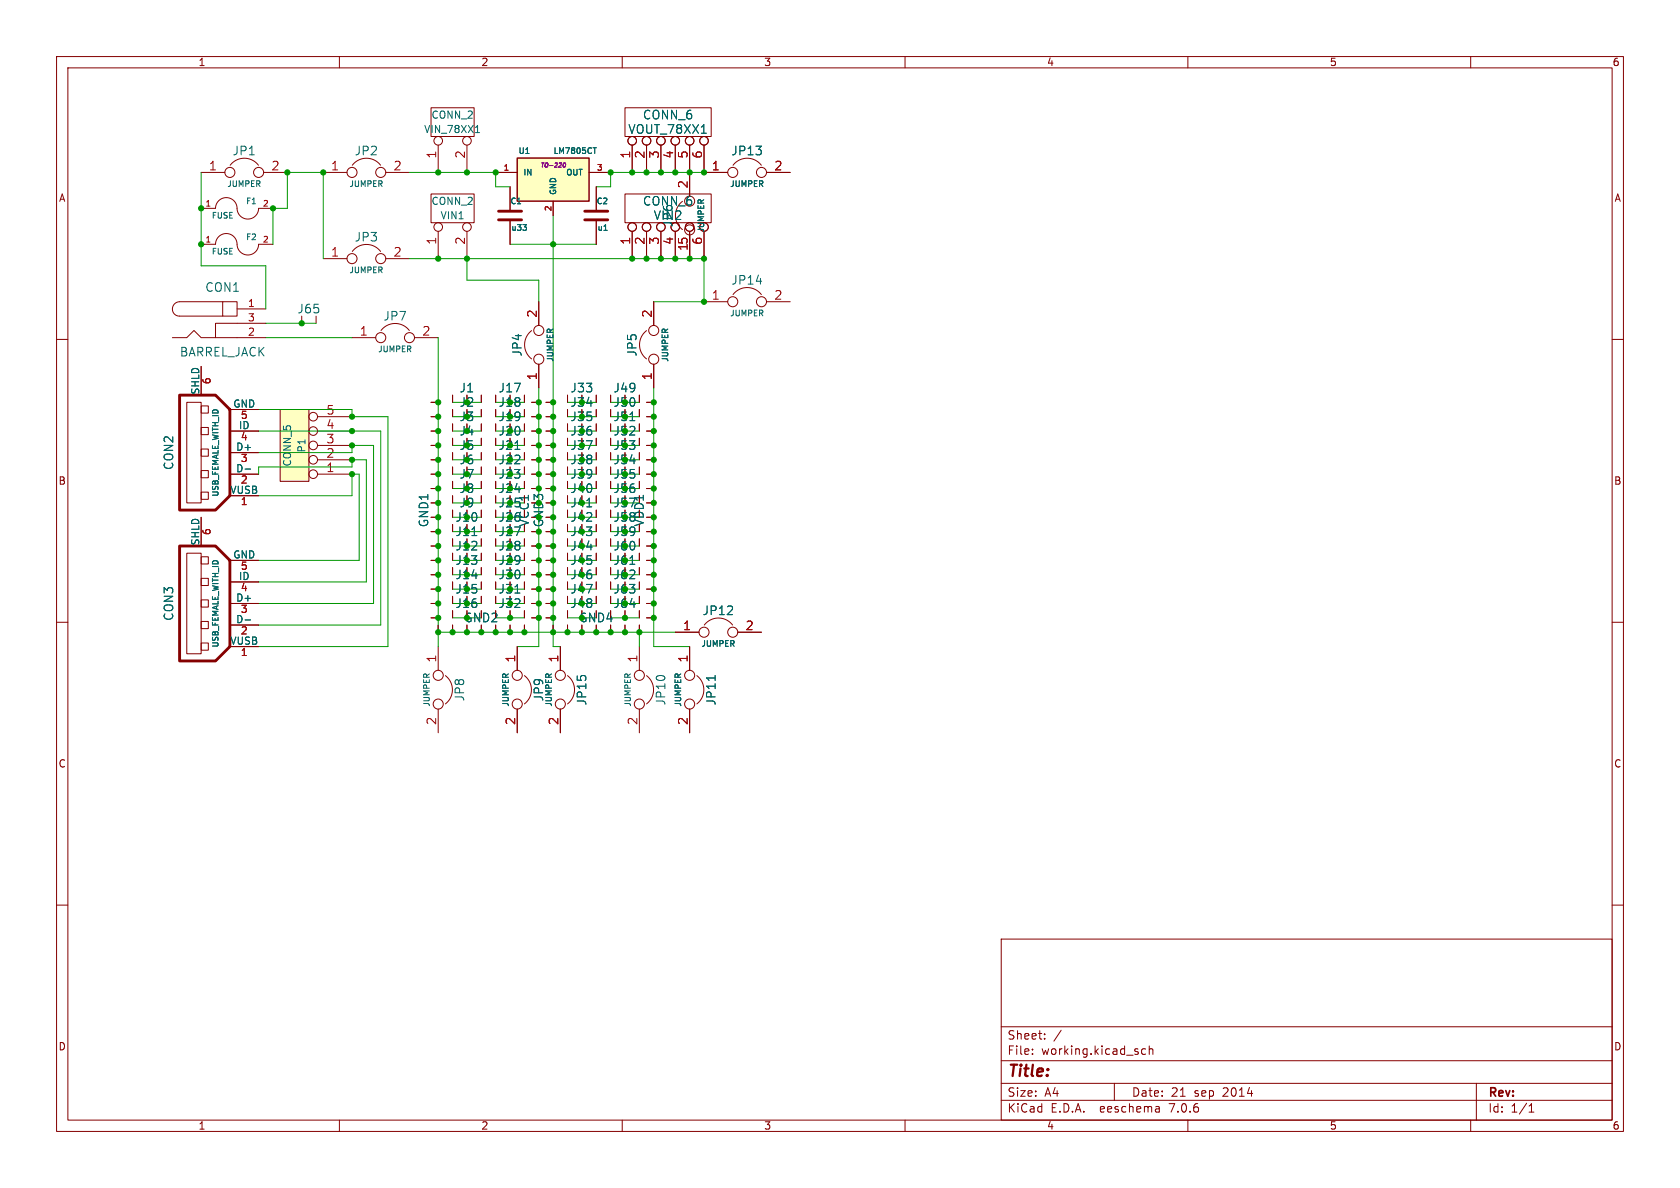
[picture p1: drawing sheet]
<svg xmlns="http://www.w3.org/2000/svg" width="297mm" height="210mm" viewBox="0 0 297 210" stroke-linecap="round" stroke-linejoin="round" font-family="sans-serif">
<g fill="none" stroke="#840000" stroke-width=".18">
<path d="M10 10h277v190h-277zM12 12h273v186h-273zM60 10v2M76.2 19.1h7.6v5h-7.6zM110 10v2M110.5 19.1h15.2v5h-15.2zM160 10v2M210 10v2M260 10v2M35.6 36.8h2.5a1.93 1.93 0 0 1 2.1-1.9 1.93 1.93 0 0 1 1.7 2.2 1.91 1.91 0 0 0 2.1 1.6 1.91 1.91 0 0 0 1.7-1.9h2.6M35.6 30.5h4.2M40.7 29.2a3.1 3.1 0 0 1 5 0"/>
<path d="M46.6 30.5h4.2M57.1 30.5h4.2M62.3 29.2a3.1 3.1 0 0 1 5 0M68.2 30.5h4.2M76.2 34.3h7.6v5.1h-7.6zM77.5 25.7v4.8M82.5 25.7v4.8M87.6 30.5h3.8M90.2 33v4.3M90.2 38.9v4.3M97.8 35.6v2.5M104.1 30.5h3.8"/>
<path d="M105.4 33v4.3M105.4 38.9v4.3M110.5 34.3h15.2v5.1h-15.2zM111.8 25.7v4.8M114.3 25.7v4.8M116.8 25.7v4.8M119.4 25.7v4.8M120.6 35.6a3.1 3.1 0 0 0 0 5M121.9 25.7v9M124.5 25.7v4.8h4.2M129.6 29.2a3.1 3.1 0 0 1 5 0M135.5 30.5h4.2"/>
<path d="M10 60h2M30.5 59.7h2.5l1.3-1.3 1.3 1.3h11.4M35.6 43.2h2.5a1.93 1.93 0 0 1 2.1-1.9 1.93 1.93 0 0 1 1.7 2.2 1.91 1.91 0 0 0 2.1 1.6 1.91 1.91 0 0 0 1.7-1.9h2.6M39.4 53.3h2.5v2.6h-2.5zM39.4 53.3h-7.7a1.27 1.27 0 0 0-1.2 1.3 1.27 1.27 0 0 0 1.2 1.3h7.7M41.9 54.6h5.1M47 57.2h-8.9v2.5M53.3 55.9v1.3M55.9 55.9v1.3M57.1 45.7h4.2M62.2 59.7h4.2M62.3 44.5a3.1 3.1 0 0 1 5 0"/>
<path d="M67.4 58.4a3.1 3.1 0 0 1 5 0M68.2 45.7h4.2M73.3 59.7h4.2M77.5 40.9v4.8M82.5 40.9v4.8M94 58.4a3.1 3.1 0 0 0 0 5M95.2 53.3v4.2M111.8 40.9v4.8M114.3 58.4a3.1 3.1 0 0 0 0 5M114.3 40.9v4.8M115.6 53.3v4.2M116.8 40.9v4.8"/>
<path d="M119.4 40.9v4.8M121.9 40.9v4.8M124.5 53.3h4.2M124.5 40.9v4.8M129.6 52.1a3.1 3.1 0 0 1 5 0M135.5 53.3h4.2M285 60h2M33 71.1h2.6v17.8h-2.6zM35.6 79.4h1.2v1.2h-1.2zM35.6 75.6h1.2v1.2h-1.2zM35.6 71.8h1.2v1.2h-1.2zM35.6 64.8v5.1"/>
<path d="M40.6 76.2h5.1M40.6 72.4h5.1M49.5 72.4h5.1v12.7h-5.1zM56.1 78.7h6.1M56.1 76.2h6.1M56.1 73.7h6.1M76.2 78.7h1.3M76.2 76.2h1.3M76.2 73.7h1.3M76.2 71.1h1.3M80 69.9v1.2M80 72.4v1.3"/>
<path d="M80 74.9v1.3M80 77.5v1.2M85.1 69.9v1.2M85.1 72.4v1.3M85.1 74.9v1.3M85.1 77.5v1.2M92.7 69.9v1.2M92.7 72.4v1.3M92.7 74.9v1.3M92.7 77.5v1.2M94 78.7h1.2M94 76.2h1.2"/>
<path d="M94 73.7h1.2M94 71.1h1.2M95.2 64.4v4.2M96.5 78.7h1.3M96.5 76.2h1.3M96.5 73.7h1.3M96.5 71.1h1.3M105.4 69.9v1.2M105.4 72.4v1.3M105.4 74.9v1.3M105.4 77.5v1.2M113 69.9v1.2"/>
<path d="M113 72.4v1.3M113 74.9v1.3M113 77.5v1.2M114.3 78.7h1.3M114.3 76.2h1.3M114.3 73.7h1.3M114.3 71.1h1.3M115.6 64.4v4.2M33 97.8h2.6v17.8h-2.6zM35.6 98.4h1.2v1.3h-1.2zM35.6 87h1.2v1.3h-1.2zM35.6 83.2h1.2v1.3h-1.2z"/>
<path d="M35.6 91.4v5.1M40.6 99.1h5.1M40.6 83.8h5.1M40.6 87.6h5.1M40.6 80h5.1M56.1 83.8h6.1M56.1 81.3h6.1M76.2 99.1h1.3M76.2 96.5h1.3M76.2 94h1.3M76.2 91.4h1.3M76.2 88.9h1.3"/>
<path d="M76.2 86.4h1.3M76.2 83.8h1.3M76.2 81.3h1.3M80 80v1.3M80 82.6v1.2M80 85.1v1.3M80 87.6v1.3M85.1 80v1.3M85.1 82.6v1.2M85.1 85.1v1.3M85.1 87.6v1.3M85.1 90.2v1.2"/>
<path d="M85.1 92.7v1.3M85.1 95.3v1.2M85.1 97.8v1.3M92.7 80v1.3M92.7 82.6v1.2M92.7 85.1v1.3M92.7 92.7v1.3M92.7 95.3v1.2M92.7 97.8v1.3M94 99.1h1.2M94 96.5h1.2M94 94h1.2"/>
<path d="M94 86.4h1.2M94 83.8h1.2M94 81.3h1.2M96.5 99.1h1.3M96.5 96.5h1.3M96.5 94h1.3M96.5 91.4h1.3M96.5 88.9h1.3M96.5 86.4h1.3M96.5 83.8h1.3M96.5 81.3h1.3M105.4 80v1.3"/>
<path d="M105.4 82.6v1.2M105.4 85.1v1.3M105.4 87.6v1.3M105.4 90.2v1.2M105.4 92.7v1.3M105.4 95.3v1.2M105.4 97.8v1.3M113 80v1.3M113 82.6v1.2M113 85.1v1.3M113 92.7v1.3M113 95.3v1.2"/>
<path d="M113 97.8v1.3M114.3 99.1h1.3M114.3 96.5h1.3M114.3 94h1.3M114.3 91.4h1.3M114.3 88.9h1.3M114.3 86.4h1.3M114.3 83.8h1.3M114.3 81.3h1.3M10 110h2M35.6 113.7h1.2v1.2h-1.2zM35.6 109.9h1.2v1.2h-1.2z"/>
<path d="M35.6 106h1.2v1.3h-1.2zM35.6 102.2h1.2v1.3h-1.2zM40.6 106.7h5.1M40.6 114.3h5.1M40.6 110.5h5.1M40.6 102.9h5.1M76.2 109.2h1.3M76.2 106.7h1.3M76.2 104.1h1.3M76.2 101.6h1.3M77.5 110.5v1.3M77.5 114.3v4.2"/>
<path d="M78.7 119.4a3.1 3.1 0 0 1 0 5M80 108v1.2M80 110.5v1.3M82.5 110.5v1.3M85.1 100.3v1.3M85.1 102.9v1.2M85.1 105.4v1.3M85.1 110.5v1.3M87.6 110.5v1.3M90.2 108v1.2M90.2 110.5v1.3M91.4 114.3v4.2"/>
<path d="M92.7 119.4a3.1 3.1 0 0 1 0 5M92.7 100.3v1.3M92.7 102.9v1.2M92.7 105.4v1.3M92.7 108v1.2M92.7 110.5v1.3M94 109.2h1.2M94 106.7h1.2M94 104.1h1.2M94 101.6h1.2M96.5 109.2h1.3M96.5 106.7h1.3"/>
<path d="M96.5 104.1h1.3M96.5 101.6h1.3M97.8 110.5v1.3M99.1 114.3v4.2M100.3 119.4a3.1 3.1 0 0 1 0 5M100.3 108v1.2M100.3 110.5v1.3M102.9 110.5v1.3M105.4 100.3v1.3M105.4 102.9v1.2M105.4 105.4v1.3M105.4 110.5v1.3"/>
<path d="M107.9 110.5v1.3M110.5 108v1.2M110.5 110.5v1.3M113 100.3v1.3M113 102.9v1.2M113 105.4v1.3M113 108v1.2M113 110.5v1.3M113 114.3v4.2M114.3 119.4a3.1 3.1 0 0 1 0 5M114.3 109.2h1.3M114.3 106.7h1.3"/>
<path d="M114.3 104.1h1.3M114.3 101.6h1.3M119.4 111.8h4.2M121.9 114.3v4.2M123.2 119.4a3.1 3.1 0 0 1 0 5M124.5 110.5a3.1 3.1 0 0 1 5 0M130.4 111.8h4.2M285 110h2M77.5 125.3v4.2M91.4 125.3v4.2M99.1 125.3v4.2M113 125.3v4.2"/>
<path d="M121.9 125.3v4.2M10 160h2M285 160h2M177 166h108v32h-108zM60 198v2M110 198v2M160 198v2M177 194.5h108M177 191.5h108M177 187.5h108M177 181.5h108M182.5 186.3v.1"/>
<path d="M182.5 185.5v.1M184.7 183.6v.1M184.7 182.8v.1M187.6 182.1l-1.3 2M197 191.5v3M202.5 185.5l-.4-.1-.3 .3v.4l.2 .2h.5M203.2 185.5l.2-.1 .3 .1 .1 .9M203.2 184.9v1.5M204.9 195.7l.1 .9M205 196.5l-.2 .1M205 196h-.2M210 198v2"/>
<path d="M260 198v2M261 191.5v6.5M270.3 196.6h.9M270.3 195.5l.4-.4v1.5"/>
<circle cx="40.6" cy="30.5" r=".89"/>
<circle cx="45.7" cy="30.5" r=".89"/>
<circle cx="62.2" cy="30.5" r=".89"/>
<circle cx="67.3" cy="30.5" r=".89"/>
<circle cx="77.5" cy="24.9" r=".76"/>
<circle cx="82.5" cy="24.9" r=".76"/>
<circle cx="111.8" cy="24.9" r=".76"/>
<circle cx="114.3" cy="24.9" r=".76"/>
<circle cx="116.8" cy="24.9" r=".76"/>
<circle cx="119.4" cy="24.9" r=".76"/>
<circle cx="121.9" cy="24.9" r=".76"/>
<circle cx="124.5" cy="24.9" r=".76"/>
<circle cx="129.5" cy="30.5" r=".89"/>
<circle cx="134.6" cy="30.5" r=".89"/>
<circle cx="62.2" cy="45.7" r=".89"/>
<circle cx="67.3" cy="45.7" r=".89"/>
<circle cx="67.3" cy="59.7" r=".89"/>
<circle cx="72.4" cy="59.7" r=".89"/>
<circle cx="77.5" cy="40.1" r=".76"/>
<circle cx="82.5" cy="40.1" r=".76"/>
<circle cx="95.2" cy="58.4" r=".89"/>
<circle cx="111.8" cy="40.1" r=".76"/>
<circle cx="114.3" cy="40.1" r=".76"/>
<circle cx="115.6" cy="58.4" r=".89"/>
<circle cx="116.8" cy="40.1" r=".76"/>
<circle cx="119.4" cy="40.1" r=".76"/>
<circle cx="121.9" cy="40.1" r=".76"/>
<circle cx="121.9" cy="40.6" r=".89"/>
<circle cx="124.5" cy="40.1" r=".76"/>
<circle cx="129.5" cy="53.3" r=".89"/>
<circle cx="134.6" cy="53.3" r=".89"/>
<circle cx="55.4" cy="73.7" r=".76"/>
<circle cx="55.4" cy="78.7" r=".76"/>
<circle cx="55.4" cy="76.2" r=".76"/>
<circle cx="95.2" cy="63.5" r=".89"/>
<circle cx="115.6" cy="63.5" r=".89"/>
<circle cx="55.4" cy="81.3" r=".76"/>
<circle cx="55.4" cy="83.8" r=".76"/>
<circle cx="77.5" cy="119.4" r=".89"/>
<circle cx="91.4" cy="119.4" r=".89"/>
<circle cx="99.1" cy="119.4" r=".89"/>
<circle cx="113" cy="119.4" r=".89"/>
<circle cx="121.9" cy="119.4" r=".89"/>
<circle cx="124.5" cy="111.8" r=".89"/>
<circle cx="129.5" cy="111.8" r=".89"/>
<circle cx="77.5" cy="124.5" r=".89"/>
<circle cx="91.4" cy="124.5" r=".89"/>
<circle cx="99.1" cy="124.5" r=".89"/>
<circle cx="113" cy="124.5" r=".89"/>
<circle cx="121.9" cy="124.5" r=".89"/>
</g>
<g fill="none" stroke="#006464" stroke-width=".18">
<path d="M84.1 23.4h.7M84.3 22.4l.1-.2v1.2M104.8 26.1h.6M124 23.6h.9M106.8 40.7h.5M91 79.4h.9M111.4 74.4h.8M43.3 82.9h1M83.4 94.7h.9M103.7 89.6h.9M111.4 99.8h.8M43.3 109.6h1"/>
<path d="M91 104.8h.9M126.4 119.4v.9"/>
</g>
<path d="M88.1 38.9h4.1M88.1 37.3h4.1M103.4 38.9h4M103.4 37.3h4M31.7 69.9h6.4l2.5 2.5v15.2l-2.5 2.6h-6.4zM31.7 96.5h6.4l2.5 2.6v15.2l-2.5 2.5h-6.4z" fill="none" stroke="#840000" stroke-width=".51"/>
<g fill="#ffffc2" stroke="#ffffc2" stroke-width=".18">
<path d="M91.4 27.9h12.7v7.7h-12.7z"/>
<path d="M49.5 72.4h5.1v12.7h-5.1z"/>
</g>
<path d="M91.4 27.9h12.7v7.7h-12.7z" fill="none" stroke="#840000" stroke-width=".25"/>
<path d="M99.7 28.9l.1-.1a.36 .36 0 0 1 .2 .4 .36 .36 0 0 1-.4 .3z" fill="none" stroke="#840084" stroke-width=".18"/>
<g fill="none" stroke="#009600" stroke-width=".18">
<path d="M35.6 30.5v16.5h11.4v7.6M72.4 30.5h15.2v2.5h2.6M97.8 38.1v76.2h1.3M124.5 30.5h-16.6v2.5h-2.5M47 59.7h15.2M47 57.2h8.9M48.3 43.2v-6.4h2.5v-6.3h6.3v15.2M72.4 45.7h52.1v7.6h-8.9M77.5 59.7v54.6M82.5 45.7v3.8h12.7v3.8M90.2 43.2h15.2M45.7 72.4h16.5v1.3h6.4v40.6h-22.9"/>
<path d="M45.7 76.2h21.6v34.3h-21.6M80 73.7h5.1M80 78.7h5.1M80 76.2h5.1M80 71.1h5.1M90.2 73.7h2.5M90.2 78.7h2.5M90.2 76.2h2.5M90.2 71.1h2.5M95.2 68.6v20.3M102.9 73.7h2.5M102.9 78.7h2.5"/>
<path d="M102.9 76.2h2.5M102.9 71.1h2.5M110.5 73.7h2.5M110.5 78.7h2.5M110.5 76.2h2.5M110.5 71.1h2.5M115.6 68.6v45.7h6.3M45.7 87.6h16.5v-3.8h1.3v15.3h-17.8M45.7 80h16.5v-1.3h3.8v28h-20.3M45.7 83.8v-1.2h16.5v-1.3h2.6v21.6h-19.1M80 83.8h5.1M80 81.3h5.1"/>
<path d="M80 88.9h5.1M80 86.4h5.1M82.5 91.4h2.6M82.5 96.5h2.6M82.5 99.1h2.6M82.5 94h2.6M90.2 91.4h2.5M90.2 96.5h2.5M90.2 99.1h2.5M90.2 83.8h2.5M90.2 81.3h2.5M90.2 94h2.5"/>
<path d="M90.2 88.9h2.5M90.2 86.4h2.5M95.2 91.4v22.9h-3.8M102.9 91.4h2.5M102.9 96.5h2.5M102.9 99.1h2.5M102.9 83.8h2.5M102.9 81.3h2.5M102.9 94h2.5M102.9 88.9h2.5M102.9 86.4h2.5M110.5 91.4h2.5"/>
<path d="M110.5 96.5h2.5M110.5 99.1h2.5M110.5 83.8h2.5M110.5 81.3h2.5M110.5 94h2.5M110.5 88.9h2.5M110.5 86.4h2.5M77.5 111.8h41.9M80 109.2h2.5M82.5 104.1h2.6M82.5 106.7h2.6M82.5 101.6h2.6"/>
<path d="M87.6 109.2h5.1M90.2 104.1h2.5M90.2 106.7h2.5M90.2 101.6h2.5M100.3 109.2h2.6M102.9 104.1h2.5M102.9 106.7h2.5M102.9 101.6h2.5M107.9 109.2h5.1M110.5 104.1h2.5M110.5 106.7h2.5M110.5 101.6h2.5"/>
<path d="M113 111.8v2.5"/>
</g>
<g fill="#009600" stroke="#009600" stroke-width=".18">
<circle cx="115.6" cy="106.7" r=".46"/>
<circle cx="115.6" cy="104.1" r=".46"/>
<circle cx="115.6" cy="101.6" r=".46"/>
<circle cx="115.6" cy="99.1" r=".46"/>
<circle cx="115.6" cy="96.5" r=".46"/>
<circle cx="115.6" cy="94" r=".46"/>
<circle cx="110.5" cy="109.2" r=".46"/>
<circle cx="110.5" cy="111.8" r=".46"/>
<circle cx="113" cy="111.8" r=".46"/>
<circle cx="115.6" cy="109.2" r=".46"/>
<circle cx="115.6" cy="81.3" r=".46"/>
<circle cx="115.6" cy="78.7" r=".46"/>
<circle cx="115.6" cy="83.8" r=".46"/>
<circle cx="115.6" cy="86.4" r=".46"/>
<circle cx="90.2" cy="111.8" r=".46"/>
<circle cx="90.2" cy="109.2" r=".46"/>
<circle cx="97.8" cy="111.8" r=".46"/>
<circle cx="97.8" cy="109.2" r=".46"/>
<circle cx="92.7" cy="111.8" r=".46"/>
<circle cx="100.3" cy="111.8" r=".46"/>
<circle cx="97.8" cy="94" r=".46"/>
<circle cx="95.2" cy="99.1" r=".46"/>
<circle cx="95.2" cy="101.6" r=".46"/>
<circle cx="97.8" cy="99.1" r=".46"/>
<circle cx="97.8" cy="96.5" r=".46"/>
<circle cx="95.2" cy="94" r=".46"/>
<circle cx="95.2" cy="96.5" r=".46"/>
<circle cx="95.2" cy="106.7" r=".46"/>
<circle cx="95.2" cy="109.2" r=".46"/>
<circle cx="97.8" cy="104.1" r=".46"/>
<circle cx="97.8" cy="101.6" r=".46"/>
<circle cx="97.8" cy="106.7" r=".46"/>
<circle cx="95.2" cy="104.1" r=".46"/>
<circle cx="105.4" cy="111.8" r=".46"/>
<circle cx="102.9" cy="111.8" r=".46"/>
<circle cx="107.9" cy="111.8" r=".46"/>
<circle cx="115.6" cy="91.4" r=".46"/>
<circle cx="115.6" cy="88.9" r=".46"/>
<circle cx="97.8" cy="76.2" r=".46"/>
<circle cx="95.2" cy="81.3" r=".46"/>
<circle cx="95.2" cy="83.8" r=".46"/>
<circle cx="77.5" cy="91.4" r=".46"/>
<circle cx="77.5" cy="88.9" r=".46"/>
<circle cx="77.5" cy="81.3" r=".46"/>
<circle cx="62.2" cy="83.8" r=".46"/>
<circle cx="77.5" cy="71.1" r=".46"/>
<circle cx="62.2" cy="78.7" r=".46"/>
<circle cx="62.2" cy="81.3" r=".46"/>
<circle cx="116.8" cy="30.5" r=".46"/>
<circle cx="119.4" cy="30.5" r=".46"/>
<circle cx="111.8" cy="45.7" r=".46"/>
<circle cx="116.8" cy="45.7" r=".46"/>
<circle cx="114.3" cy="45.7" r=".46"/>
<circle cx="121.9" cy="45.7" r=".46"/>
<circle cx="119.4" cy="45.7" r=".46"/>
<circle cx="121.9" cy="30.5" r=".46"/>
<circle cx="124.5" cy="30.5" r=".46"/>
<circle cx="107.9" cy="30.5" r=".46"/>
<circle cx="111.8" cy="30.5" r=".46"/>
<circle cx="114.3" cy="30.5" r=".46"/>
<circle cx="124.5" cy="53.3" r=".46"/>
<circle cx="124.5" cy="45.7" r=".46"/>
<circle cx="97.8" cy="83.8" r=".46"/>
<circle cx="97.8" cy="86.4" r=".46"/>
<circle cx="95.2" cy="86.4" r=".46"/>
<circle cx="97.8" cy="91.4" r=".46"/>
<circle cx="97.8" cy="78.7" r=".46"/>
<circle cx="97.8" cy="81.3" r=".46"/>
<circle cx="95.2" cy="78.7" r=".46"/>
<circle cx="97.8" cy="88.9" r=".46"/>
<circle cx="115.6" cy="76.2" r=".46"/>
<circle cx="115.6" cy="73.7" r=".46"/>
<circle cx="115.6" cy="71.1" r=".46"/>
<circle cx="97.8" cy="73.7" r=".46"/>
<circle cx="95.2" cy="76.2" r=".46"/>
<circle cx="95.2" cy="73.7" r=".46"/>
<circle cx="95.2" cy="71.1" r=".46"/>
<circle cx="97.8" cy="71.1" r=".46"/>
<circle cx="97.8" cy="43.2" r=".46"/>
<circle cx="77.5" cy="76.2" r=".46"/>
<circle cx="62.2" cy="76.2" r=".46"/>
<circle cx="62.2" cy="73.7" r=".46"/>
<circle cx="87.6" cy="30.5" r=".46"/>
<circle cx="82.5" cy="30.5" r=".46"/>
<circle cx="50.8" cy="30.5" r=".46"/>
<circle cx="57.1" cy="30.5" r=".46"/>
<circle cx="48.3" cy="36.8" r=".46"/>
<circle cx="77.5" cy="45.7" r=".46"/>
<circle cx="77.5" cy="30.5" r=".46"/>
<circle cx="82.5" cy="45.7" r=".46"/>
<circle cx="53.3" cy="57.2" r=".46"/>
<circle cx="35.6" cy="43.2" r=".46"/>
<circle cx="35.6" cy="36.8" r=".46"/>
<circle cx="77.5" cy="106.7" r=".46"/>
<circle cx="77.5" cy="104.1" r=".46"/>
<circle cx="77.5" cy="99.1" r=".46"/>
<circle cx="77.5" cy="96.5" r=".46"/>
<circle cx="77.5" cy="101.6" r=".46"/>
<circle cx="77.5" cy="73.7" r=".46"/>
<circle cx="77.5" cy="94" r=".46"/>
<circle cx="85.1" cy="111.8" r=".46"/>
<circle cx="82.5" cy="111.8" r=".46"/>
<circle cx="77.5" cy="109.2" r=".46"/>
<circle cx="77.5" cy="111.8" r=".46"/>
<circle cx="87.6" cy="111.8" r=".46"/>
<circle cx="80" cy="111.8" r=".46"/>
<circle cx="77.5" cy="83.8" r=".46"/>
<circle cx="77.5" cy="86.4" r=".46"/>
<circle cx="77.5" cy="78.7" r=".46"/>
</g>
<text font-size="2.8" fill="#840000" x="178" y="190.9">Title:</text>
<g font-size="2.1" fill="#006464">
<text x="111" y="23.9">VOUT_78XX1</text>
<text x="113.6" y="21.3">CONN_6</text>
<text x="41" y="27.7">JP1</text>
<text x="62.6" y="27.7">JP2</text>
<text x="129.2" y="27.7">JP13</text>
<text x="113.6" y="36.6">CONN_6</text>
<text x="115.5" y="39.1">VIN2</text>
<text x="119.1" y="40.2" transform="rotate(-90 119.1 40.2)">JP6</text>
<text x="62.6" y="42.9">JP3</text>
<text x="36.2" y="51.8">CON1</text>
<text x="129.2" y="50.5">JP14</text>
<text x="52.5" y="55.6">J65</text>
<text x="67.7" y="56.9">JP7</text>
<text x="31.7" y="63.2">BARREL_JACK</text>
<text x="92.4" y="63.1" transform="rotate(-90 92.4 63.1)">JP4</text>
<text x="112.8" y="63.1" transform="rotate(-90 112.8 63.1)">JP5</text>
<text x="81.2" y="69.6">J1</text>
<text x="88.1" y="69.6">J17</text>
<text x="100.8" y="69.6">J33</text>
<text x="108.4" y="69.6">J49</text>
<text x="30.8" y="83.2" transform="rotate(-90 30.8 83.2)">CON2</text>
<text x="75.9" y="93.3" transform="rotate(-90 75.9 93.3)">GND1</text>
<text x="30.8" y="109.8" transform="rotate(-90 30.8 109.8)">CON3</text>
<text x="124.1" y="108.9">JP12</text>
<text x="82.3" y="124.1" transform="rotate(-90 82.3 124.1)">JP8</text>
<text x="96.2" y="124.1" transform="rotate(-90 96.2 124.1)">JP9</text>
<text x="103.9" y="124.8" transform="rotate(-90 103.9 124.8)">JP15</text>
<text x="117.8" y="124.8" transform="rotate(-90 117.8 124.8)">JP10</text>
<text x="126.7" y="124.8" transform="rotate(-90 126.7 124.8)">JP11</text>
</g>
<g font-size="2.1" fill="#a90000">
<text x="77.2" y="28.1" transform="rotate(-90 77.2 28.1)">1</text>
<text x="82.3" y="28.1" transform="rotate(-90 82.3 28.1)">2</text>
<text x="111.5" y="28.1" transform="rotate(-90 111.5 28.1)">1</text>
<text x="114" y="28.1" transform="rotate(-90 114 28.1)">2</text>
<text x="116.6" y="28.1" transform="rotate(-90 116.6 28.1)">3</text>
<text x="119.1" y="28.1" transform="rotate(-90 119.1 28.1)">4</text>
<text x="121.7" y="28.1" transform="rotate(-90 121.7 28.1)">5</text>
<text x="124.2" y="28.1" transform="rotate(-90 124.2 28.1)">6</text>
<text x="36.9" y="30.2">1</text>
<text x="47.9" y="30.2">2</text>
<text x="58.4" y="30.2">1</text>
<text x="69.5" y="30.2">2</text>
<text x="121.7" y="33.4" transform="rotate(-90 121.7 33.4)">2</text>
<text x="125.8" y="30.2">1</text>
<text x="136.8" y="30.2">2</text>
<text x="58.4" y="45.5">1</text>
<text x="69.5" y="45.5">2</text>
<text x="77.2" y="43.3" transform="rotate(-90 77.2 43.3)">1</text>
<text x="82.3" y="43.3" transform="rotate(-90 82.3 43.3)">2</text>
<text x="111.5" y="43.3" transform="rotate(-90 111.5 43.3)">1</text>
<text x="114" y="43.3" transform="rotate(-90 114 43.3)">2</text>
<text x="116.6" y="43.3" transform="rotate(-90 116.6 43.3)">3</text>
<text x="119.1" y="43.3" transform="rotate(-90 119.1 43.3)">4</text>
<text x="121.7" y="44.4" transform="rotate(-90 121.7 44.4)">15</text>
<text x="124.2" y="43.3" transform="rotate(-90 124.2 43.3)">6</text>
<text x="125.8" y="53.1">1</text>
<text x="136.8" y="53.1">2</text>
<text x="63.5" y="59.4">1</text>
<text x="74.6" y="59.4">2</text>
<text x="95" y="56.2" transform="rotate(-90 95 56.2)">2</text>
<text x="115.3" y="56.2" transform="rotate(-90 115.3 56.2)">2</text>
<text x="95" y="67.3" transform="rotate(-90 95 67.3)">1</text>
<text x="115.3" y="67.3" transform="rotate(-90 115.3 67.3)">1</text>
<text x="57.6" y="75.9">4</text>
<text x="57.6" y="73.4">5</text>
<text x="57.6" y="83.6">1</text>
<text x="57.6" y="81">2</text>
<text x="57.6" y="78.5">3</text>
<text x="120.7" y="111.5">1</text>
<text x="131.7" y="111.5">2</text>
<text x="77.2" y="117.2" transform="rotate(-90 77.2 117.2)">1</text>
<text x="91.2" y="117.2" transform="rotate(-90 91.2 117.2)">1</text>
<text x="98.8" y="117.2" transform="rotate(-90 98.8 117.2)">1</text>
<text x="112.8" y="117.2" transform="rotate(-90 112.8 117.2)">1</text>
<text x="121.7" y="117.2" transform="rotate(-90 121.7 117.2)">1</text>
<text x="77.2" y="128.2" transform="rotate(-90 77.2 128.2)">2</text>
<text x="91.2" y="128.2" transform="rotate(-90 91.2 128.2)">2</text>
<text x="98.8" y="128.2" transform="rotate(-90 98.8 128.2)">2</text>
<text x="112.8" y="128.2" transform="rotate(-90 112.8 128.2)">2</text>
<text x="121.7" y="128.2" transform="rotate(-90 121.7 128.2)">2</text>
</g>
<g font-size="2.1" fill="#009600">
<text x="81.2" y="74.7">J3</text>
<text x="81.2" y="72.1">J2</text>
<text x="81.2" y="77.2">J4</text>
<text x="88.1" y="74.7">J19</text>
<text x="88.1" y="77.2">J20</text>
<text x="88.1" y="72.1">J18</text>
<text x="100.8" y="74.7">J35</text>
<text x="100.8" y="77.2">J36</text>
<text x="100.8" y="72.1">J34</text>
<text x="108.4" y="74.7">J51</text>
<text x="108.4" y="77.2">J52</text>
<text x="108.4" y="72.1">J50</text>
<text x="81.2" y="79.7">J5</text>
<text x="81.2" y="82.3">J6</text>
<text x="88.1" y="79.7">J21</text>
<text x="88.1" y="82.3">J22</text>
<text x="100.8" y="82.3">J38</text>
<text x="100.8" y="79.7">J37</text>
<text x="108.4" y="82.3">J54</text>
<text x="108.4" y="79.7">J53</text>
<text x="81.2" y="89.9">J9</text>
<text x="81.2" y="87.4">J8</text>
<text x="81.2" y="84.8">J7</text>
<text x="88.1" y="89.9">J25</text>
<text x="88.1" y="87.4">J24</text>
<text x="88.1" y="84.8">J23</text>
<text x="100.8" y="84.8">J39</text>
<text x="100.8" y="89.9">J41</text>
<text x="100.8" y="87.4">J40</text>
<text x="108.4" y="84.8">J55</text>
<text x="108.4" y="87.4">J56</text>
<text x="108.4" y="89.9">J57</text>
<text x="80.4" y="95">J11</text>
<text x="80.4" y="92.4">J10</text>
<text x="88.1" y="92.4">J26</text>
<text x="88.1" y="95">J27</text>
<text x="96.2" y="93.3" transform="rotate(-90 96.2 93.3)">GND3</text>
<text x="100.8" y="95">J43</text>
<text x="100.8" y="92.4">J42</text>
<text x="108.4" y="92.4">J58</text>
<text x="108.4" y="95">J59</text>
<text x="80.4" y="97.5">J12</text>
<text x="80.4" y="100.1">J13</text>
<text x="88.1" y="97.5">J28</text>
<text x="88.1" y="100.1">J29</text>
<text x="100.8" y="97.5">J44</text>
<text x="100.8" y="100.1">J45</text>
<text x="108.4" y="100.1">J61</text>
<text x="108.4" y="97.5">J60</text>
<text x="80.4" y="102.6">J14</text>
<text x="80.4" y="105.1">J15</text>
<text x="80.4" y="107.7">J16</text>
<text x="88.1" y="105.1">J31</text>
<text x="88.1" y="102.6">J30</text>
<text x="88.1" y="107.7">J32</text>
<text x="100.8" y="102.6">J46</text>
<text x="100.8" y="105.1">J47</text>
<text x="100.8" y="107.7">J48</text>
<text x="108.4" y="102.6">J62</text>
<text x="108.4" y="107.7">J64</text>
<text x="108.4" y="105.1">J63</text>
<text x="82" y="110.2">GND2</text>
<text x="102.3" y="110.2">GND4</text>
</g>
<g font-size="2.1" fill="#840000">
<text x="93.7" y="93.1" transform="rotate(-90 93.7 93.1)">VCC1</text>
<text x="114" y="93.1" transform="rotate(-90 114 93.1)">VDD1</text>
<text x="178" y="184">Sheet:</text>
<text x="178" y="186.7">File:</text>
<text x="184.1" y="186.7">working.kicad_sch</text>
<text x="178" y="196.9">KiCad</text>
<text x="178" y="194.1">Size:</text>
<text x="184.7" y="194.1">A4</text>
<text x="185.7" y="196.9">E.D.A.</text>
<text x="194.6" y="196.9">eeschema</text>
<text x="200" y="194.1">Date:</text>
<text x="207" y="196.9">7.0.6</text>
<text x="207" y="194.1">21</text>
<text x="211.2" y="194.1">sep</text>
<text x="216.3" y="194.1">2014</text>
<text x="263" y="194.3">Rev:</text>
<text x="263" y="196.9">Id:</text>
<text x="267.1" y="196.9">1/1</text>
</g>
<g font-size="1.8" fill="#840000">
<text x="35" y="11.9">1</text>
<text x="85" y="11.9">2</text>
<text x="135" y="11.9">3</text>
<text x="185" y="11.9">4</text>
<text x="235" y="11.9">5</text>
<text x="285" y="11.9">6</text>
<text x="10.3" y="35.9">A</text>
<text x="285.3" y="35.9">A</text>
<text x="10.3" y="85.9">B</text>
<text x="285.3" y="85.9">B</text>
<text x="10.3" y="135.9">C</text>
<text x="285.3" y="135.9">C</text>
<text x="10.3" y="185.9">D</text>
<text x="285.3" y="185.9">D</text>
<text x="35" y="199.9">1</text>
<text x="85" y="199.9">2</text>
<text x="135" y="199.9">3</text>
<text x="185" y="199.9">4</text>
<text x="235" y="199.9">5</text>
<text x="285" y="199.9">6</text>
</g>
<g font-size="1.8" fill="#006464">
<text x="74.9" y="23.7">VIN_78XX1</text>
<text x="76.2" y="21.2">CONN_2</text>
<text x="76.2" y="36.4">CONN_2</text>
<text x="77.8" y="39">VIN1</text>
<text x="35.3" y="69.8" transform="rotate(-90 35.3 69.8)">SHLD</text>
<text x="41.1" y="72.1">GND</text>
<text x="42.1" y="75.9">ID</text>
<text x="41.7" y="83.6">D-</text>
<text x="41.7" y="79.8">D+</text>
<text x="51.7" y="82.6" transform="rotate(-90 51.7 82.6)">CONN_5</text>
<text x="54.2" y="80.1" transform="rotate(-90 54.2 80.1)">P1</text>
<text x="40.6" y="87.4">VUSB</text>
<text x="35.3" y="96.5" transform="rotate(-90 35.3 96.5)">SHLD</text>
<text x="41.1" y="98.8">GND</text>
<text x="41.7" y="106.4">D+</text>
<text x="42.1" y="102.6">ID</text>
<text x="41.7" y="110.2">D-</text>
<text x="40.6" y="114">VUSB</text>
</g>
<g font-size="1.8" fill="#a90000">
<text x="43.7" y="54.4">1</text>
<text x="43.7" y="59.4">2</text>
<text x="43.7" y="56.9">3</text>
<text x="37.5" y="68" transform="rotate(-90 37.5 68)">6</text>
<text x="42.5" y="74.4">5</text>
<text x="42.5" y="82">3</text>
<text x="42.5" y="78.2">4</text>
<text x="42.5" y="89.6">1</text>
<text x="42.5" y="85.8">2</text>
<text x="37.5" y="94.7" transform="rotate(-90 37.5 94.7)">6</text>
<text x="42.5" y="101">5</text>
<text x="42.5" y="104.9">4</text>
<text x="42.5" y="112.5">2</text>
<text x="42.5" y="108.7">3</text>
<text x="42.5" y="116.3">1</text>
</g>
<g font-size="1.4" fill="#006464">
<text x="91.6" y="27.4">U1</text>
<text x="97.8" y="27.4">LM7805CT</text>
<text x="40.1" y="33.2">JUMPER</text>
<text x="61.7" y="33.2">JUMPER</text>
<text x="92.5" y="31.2">IN</text>
<text x="98.5" y="34.5" transform="rotate(-90 98.5 34.5)">GND</text>
<text x="100" y="31.2">OUT</text>
<text x="129" y="33.2">JUMPER</text>
<text x="37.3" y="38.8">FUSE</text>
<text x="43.4" y="36.3">F1</text>
<text x="90.1" y="36.3">C1</text>
<text x="90.3" y="41">u33</text>
<text x="105.4" y="36.3">C2</text>
<text x="105.5" y="41">u1</text>
<text x="124.7" y="41.2" transform="rotate(-90 124.7 41.2)">JUMPER</text>
<text x="37.3" y="45.2">FUSE</text>
<text x="43.4" y="42.6">F2</text>
<text x="61.7" y="48.5">JUMPER</text>
<text x="129" y="56.1">JUMPER</text>
<text x="66.7" y="62.5">JUMPER</text>
<text x="98" y="64.1" transform="rotate(-90 98 64.1)">JUMPER</text>
<text x="118.3" y="64.1" transform="rotate(-90 118.3 64.1)">JUMPER</text>
<text x="38.8" y="87.9" transform="rotate(-90 38.8 87.9)">USB_FEMALE_WITH_ID</text>
<text x="38.8" y="114.6" transform="rotate(-90 38.8 114.6)">USB_FEMALE_WITH_ID</text>
<text x="123.9" y="114.5">JUMPER</text>
<text x="76.2" y="125" transform="rotate(-90 76.2 125)">JUMPER</text>
<text x="90.1" y="125" transform="rotate(-90 90.1 125)">JUMPER</text>
<text x="97.8" y="125" transform="rotate(-90 97.8 125)">JUMPER</text>
<text x="111.7" y="125" transform="rotate(-90 111.7 125)">JUMPER</text>
<text x="120.6" y="125" transform="rotate(-90 120.6 125)">JUMPER</text>
</g>
<g font-size="1.4" fill="#a90000">
<text x="88.9" y="30.2">1</text>
<text x="105.4" y="30.2">3</text>
<text x="36.2" y="36.6">1</text>
<text x="46.4" y="36.6">2</text>
<text x="97.5" y="37.4" transform="rotate(-90 97.5 37.4)">2</text>
<text x="36.2" y="42.9">1</text>
<text x="46.4" y="42.9">2</text>
</g>
<text font-size="1.1" fill="#840084" x="95.4" y="29.8">TO-220</text>
</svg>
